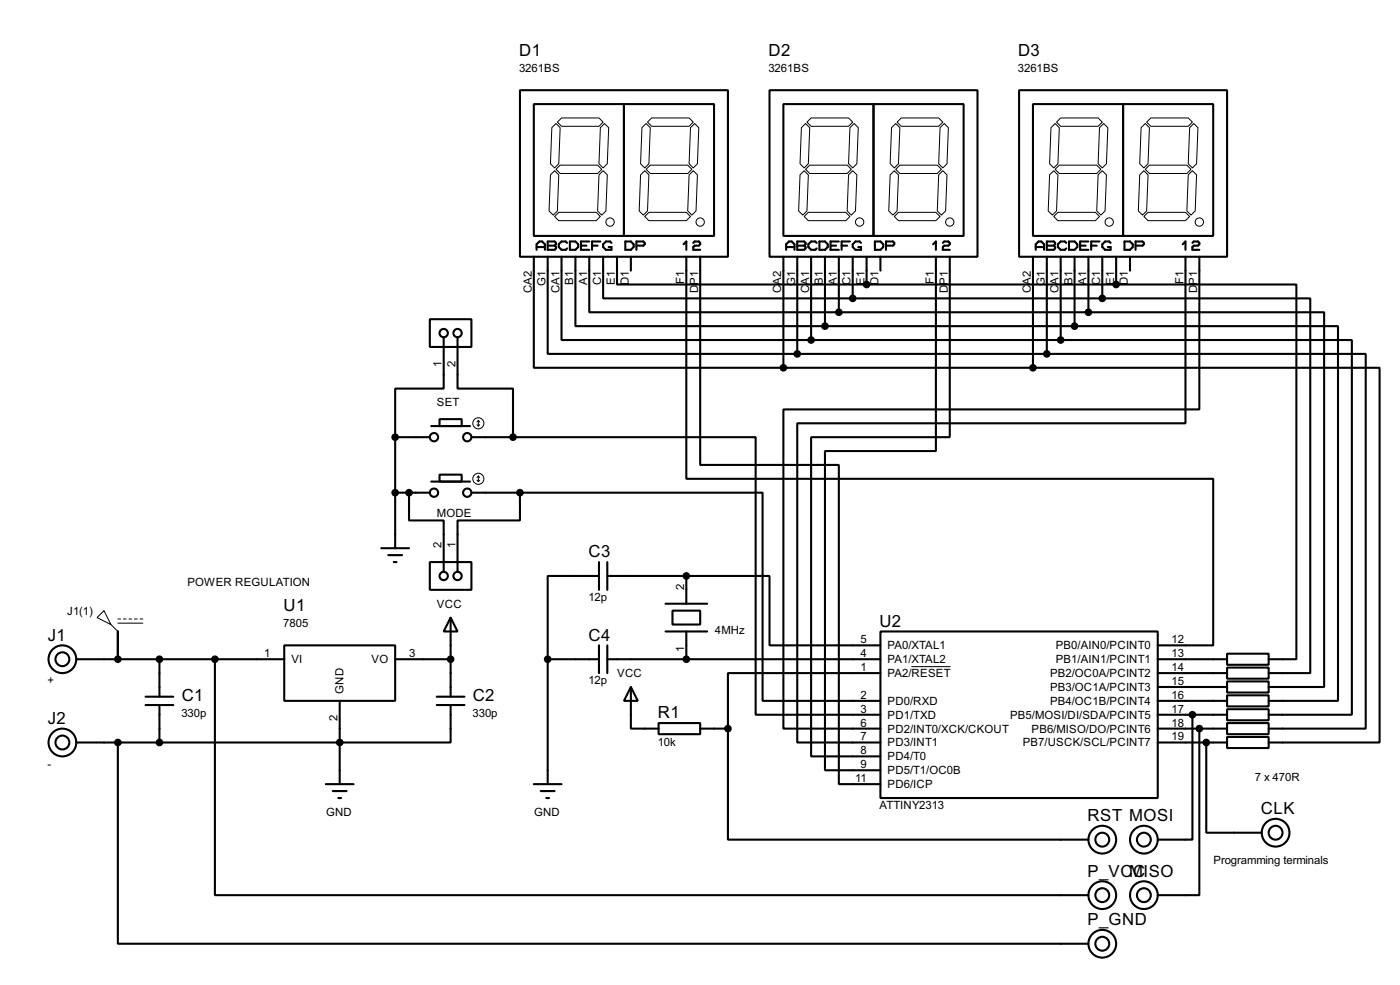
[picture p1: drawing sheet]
<svg xmlns="http://www.w3.org/2000/svg" width="256mm" height="180mm" viewBox="0 0 256 180" stroke-linecap="round" stroke-linejoin="round" font-family="sans-serif">
<g fill="none" stroke="#000" stroke-width=".38">
<path d="M95.2 16.5h38.1v30.5h-38.1zM97.8 19h16.5v24.2h-16.5zM114.3 19h16.5v24.2h-16.5zM141 16.5h38.1v30.5h-38.1zM143.5 19h16.5v24.2h-16.5zM160 19h16.5v24.2h-16.5zM186.7 16.5h38.1v30.5h-38.1zM189.2 19h16.5v24.2h-16.5zM205.7 19h16.5v24.2h-16.5zM78.7 58.4h7.7v5.1h-7.7zM97.8 47v20.3h45.7M98.3 45.7v-1l.5-.5h.5l.5 .5v1"/>
<path d="M98.3 45.2h1.5M100.3 47v17.8h45.7M100.3 44.2h1.3l.3 .2v.3l-.3 .3 .3 .2v.3l-.3 .2h-1.3zM100.3 45h1.3M102.9 47v15.2h45.7M103.9 44.4l-.3-.2h-.7l-.5 .5v.5l.5 .5h.7l.3-.2M104.4 44.2h1l.5 .5v.5l-.5 .5h-1zM105.4 47v12.7h45.7M106.4 45h1M107.9 47v10.1h45.8M107.9 44.2h-1.5v1.5h1.5M108.5 45h1"/>
<path d="M110 44.2h-1.5v1.5M110.5 47v7.6h45.7M112 44.4l-.2-.2h-.8l-.5 .5v.5l.5 .5h1v-.5h-.5M113 47v5.1h45.7M114.6 44.2h1l.5 .5v.5l-.5 .5h-1zM115.6 47v2.5M116.6 45h1.3l.2-.3v-.3l-.2-.2h-1.3v1.5M125.2 44.7l.5-.5v1.5M125.7 47v40.6h96.5v30.5h-10.1M127 44.4l.3-.2h.7l.3 .2v.3l-.3 .3h-.7l-.3 .2v.5h1.3M128.3 47v38.1h25.4v58.4h7.6M143.5 47v20.3"/>
<path d="M144 45.7v-1l.5-.5h.5l.5 .5v1M144 45.2h1.5M146 44.2h1.3l.3 .2v.3l-.3 .3 .3 .2v.3l-.3 .2h-1.3zM146 47v17.8M146 45h1.3M148.6 47v15.2M149.6 44.4l-.2-.2h-.8l-.5 .5v.5l.5 .5h.8l.2-.2M150.1 44.2h1l.5 .5v.5l-.5 .5h-1zM151.1 47v12.7M151.1 59.7h45.7M152.1 45h1.1M153.7 47v10.1"/>
<path d="M153.7 57.1h45.7M153.7 44.2h-1.6v1.5h1.6M154.2 45h1M155.7 44.2h-1.5v1.5M156.2 47v7.6M156.2 54.6h45.7M157.7 44.4l-.2-.2h-.8l-.5 .5v.5l.5 .5h1v-.5h-.5M158.7 47v5.1M158.7 52.1h45.8M160.3 44.2h1l.5 .5v.5l-.5 .5h-1zM161.3 47v2.5M162.3 45h1.3l.2-.3v-.3l-.2-.2h-1.3v1.5"/>
<path d="M170.9 44.7l.5-.5v1.5M171.4 47v35.5h-20.3v58.5h10.2M172.7 44.4l.3-.2h.7l.3 .2v.3l-.3 .3h-.7l-.3 .2v.5h1.3M174 47v33h-25.4v58.4h12.7M189.2 47v20.3M189.7 45.7v-1l.5-.5h.6l.5 .5v1M189.7 45.2h1.6M191.8 44.2h1.2l.3 .2v.3l-.3 .3 .3 .2v.3l-.3 .2h-1.2zM191.8 47v17.8M191.8 45h1.2M194.3 47v15.2M195.3 44.4l-.2-.2h-.8l-.5 .5v.5l.5 .5h.8l.2-.2"/>
<path d="M195.8 44.2h1l.6 .5v.5l-.6 .5h-1zM196.8 59.7h48.3v68.6h-12.7M196.8 47v12.7M197.9 45h1M199.4 57.1h43.2v68.6h-10.2M199.4 47v10.1M199.4 44.2h-1.5v1.5h1.5M199.9 45h1M201.4 44.2h-1.5v1.5M201.9 54.6h38.1v68.6h-7.6M201.9 47v7.6M203.5 44.4l-.3-.2h-.8l-.5 .5v.5l.5 .5h1.1v-.5h-.6"/>
<path d="M204.5 52.1h33v68.5h-5.1M204.5 47v5.1M206 44.2h1l.5 .5v.5l-.5 .5h-1zM207 47v2.5M208 45h1.3l.2-.3v-.3l-.2-.2h-1.3v1.5M216.7 44.7l.5-.5v1.5M217.2 47v30.5h-71.2v58.4h15.3M218.4 44.4l.3-.2h.8l.2 .2v.3l-.2 .3h-.8l-.3 .2v.5h1.3M219.7 47v27.9h-76.2v58.4h17.8M79 78h7.1M80.5 76.7h4.1v1.3h-4.1zM81.3 61.7v9.4h-8.9v8.9"/>
<path d="M83.8 61.7v9.4h10.2v8.9M143.5 67.3h45.7M146 64.8h45.8M148.6 62.2h45.7M189.2 67.3h63.5v68.6h-20.3M191.8 64.8h58.4v68.5h-17.8M194.3 62.2h53.3v68.6h-15.2M72.4 80v20.3M72.4 80h6.3M72.4 90.2h6.3M74.9 90.2v5h6.4v9.4M79 88.1h7.1"/>
<path d="M80.5 86.9h4.1v1.2h-4.1zM86.4 80h7.6M86.4 90.2h8.8M94 80h44.4v50.8h22.9M95.2 90.2h44.5v38.1h21.6M95.2 90.2v5h-11.4v9.4M21.6 115.6v5M52.1 118.1h20.3v10.2h-20.3zM69.8 100.3h5.1M71.1 101.6h2.6M72.1 102.9h.5M78.7 102.9h7.7v5h-7.7z"/>
<path d="M82.5 113l1.3 2.6h-2.5zM82.5 113v14.5M109.7 105.4h-9.4v15.2M109.7 102.9v5M109.7 118.1v5.1M111.3 105.4h14.4M111.3 102.9v5M111.3 118.1v5.1M121.9 115.6h7.6M121.9 110.5h7.6M123.2 111.8h5.1v2.5h-5.1zM125.7 105.4h15.3v12.7h20.3"/>
<path d="M125.7 105.4v5.1M125.7 115.6v5M161.3 115.6h50.8v30.4h-50.8zM224.8 119.6h7.6v2.1h-7.6zM14 120.6h38.1M21.6 135.9v36.8h177.8M26.7 127.5h5M26.7 129h5M29.2 120.6v6.9M29.2 129v6.9M39.4 120.6v43.2h160M62.2 128.3v15.2"/>
<path d="M72.4 120.6h10.1M80 127.5h5.1M80 129h5.1M82.5 129v6.9h-68.5M100.3 120.6h9.4M100.3 120.6v22.9M111.3 120.6h50M115.6 125.7l1.2 2.6h-2.5zM115.6 125.7v7.6h5M120.6 132.3h7.7v2.1h-7.7zM128.3 133.3h5M133.3 133.3v20.4h66.1"/>
<path d="M161.3 123.2h-28v10.1M212.1 135.9h12.7M212.1 120.6h12.7M212.1 133.3h12.7M212.1 128.3h12.7M212.1 125.7h12.7M212.1 123.2h12.7M212.1 130.8h12.7M218.4 130.8v22.9h-6.3M219.7 133.3v30.5h-7.6M221 135.9v16.5h10.1M224.8 134.9h7.6v2h-7.6z"/>
<path d="M224.8 132.3h7.6v2.1h-7.6zM224.8 129.8h7.6v2h-7.6zM224.8 127.3h7.6v2h-7.6zM224.8 124.7h7.6v2h-7.6zM224.8 122.2h7.6v2h-7.6zM59.7 143.5h5.1M61 144.8h2.5M62 146h.5M97.8 143.5h5.1M99.1 144.8h2.5M100.1 146h.5"/>
<circle cx="81.3" cy="61" r=".76"/>
<circle cx="83.8" cy="61" r=".76"/>
<circle cx="79.5" cy="90.2" r=".76"/>
<circle cx="79.5" cy="80" r=".76"/>
<circle cx="85.6" cy="90.2" r=".76"/>
<circle cx="85.6" cy="80" r=".76"/>
<circle cx="81.3" cy="105.4" r=".76"/>
<circle cx="83.8" cy="105.4" r=".76"/>
<circle cx="11.4" cy="135.9" r="2.54"/>
<circle cx="11.4" cy="120.7" r="2.54"/>
<circle cx="11.4" cy="135.9" r="1.27"/>
<circle cx="11.4" cy="120.7" r="1.27"/>
<circle cx="201.9" cy="153.7" r="2.54"/>
<circle cx="201.9" cy="153.7" r="1.27"/>
<circle cx="209.5" cy="153.7" r="2.54"/>
<circle cx="209.5" cy="153.7" r="1.27"/>
<circle cx="233.7" cy="152.4" r="2.54"/>
<circle cx="233.7" cy="152.4" r="1.27"/>
<circle cx="201.9" cy="172.7" r="2.54"/>
<circle cx="201.9" cy="163.8" r="2.54"/>
<circle cx="201.9" cy="163.8" r="1.27"/>
<circle cx="201.9" cy="172.7" r="1.27"/>
<circle cx="209.5" cy="163.8" r="2.54"/>
<circle cx="209.5" cy="163.8" r="1.27"/>
</g>
<g fill="none" stroke="#000" stroke-width=".18">
<path d="M100.8 32l.8-.8 .8 .8-.3 6.6-.8 .8-.7-.8zM101.1 23.4l.8-.8 .7 .8-.2 6.6-.8 .7-.8-.7zM102.1 22.4l.8-.8h6.8l.8 .8-.8 .7h-6.8zM102.4 38.9h6.8l.8 .7-.8 .8h-6.8l-.8-.8zM102.6 30.2h6.9l.7 .8-.7 .7h-6.9l-.7-.7zM109.7 32l.8-.8 .8 .8-.3 6.6-.8 .8-.7-.8zM110 23.4l.7-.8 .8 .8-.2 6.6-.8 .7-.8-.7zM117.3 32l.8-.8 .8 .8-.3 6.6-.7 .8-.8-.8zM117.6 23.4l.8-.8 .7 .8-.2 6.6-.8 .7-.8-.7zM118.6 22.4l.8-.8h6.8l.8 .8-.8 .7h-6.8zM118.9 38.9h6.8l.8 .7-.8 .8h-6.8l-.8-.8zM119.1 30.2h6.9l.7 .8-.7 .7h-6.9l-.7-.7z"/>
<path d="M126.2 32l.8-.8 .8 .8-.3 6.6-.8 .8-.7-.8zM126.5 23.4l.8-.8 .7 .8-.2 6.6-.8 .7-.8-.7zM146.6 32l.7-.8 .8 .8-.3 6.6-.7 .8-.8-.8zM147.3 39.6l.8-.7h6.8l.8 .7-.8 .8h-6.8zM147.6 31l.7-.8h6.9l.8 .8-.8 .7h-6.9zM147.6 22.6l.7 .8-.2 6.6-.8 .7-.7-.7 .2-6.6zM147.8 22.4l.8-.8h6.8l.8 .8-.8 .7h-6.8zM155.4 32l.8-.8 .8 .8-.3 6.6-.7 .8-.8-.8zM156.5 22.6l.7 .8-.2 6.6-.8 .7-.8-.7 .3-6.6zM163.1 32l.7-.8 .8 .8-.3 6.6-.7 .8-.8-.8zM163.8 39.6l.8-.7h6.8l.8 .7-.8 .8h-6.8zM164.1 31l.7-.8h6.9l.8 .8-.8 .7h-6.9z"/>
<path d="M164.1 22.6l.7 .8-.2 6.6-.8 .7-.7-.7 .2-6.6zM164.3 22.4l.8-.8h6.9l.7 .8-.7 .7h-6.9zM172 32l.7-.8 .8 .8-.3 6.6-.7 .8-.8-.8zM173 22.6l.7 .8-.2 6.6-.8 .7-.7-.7 .2-6.6zM192.3 32l.7-.8 .8 .8-.3 6.6-.7 .8-.8-.8zM193 39.6l.8-.7h6.9l.7 .7-.7 .8h-6.9zM193.3 31l.8-.8h6.8l.8 .8-.8 .7h-6.8zM193.3 22.6l.8 .8-.3 6.6-.8 .7-.7-.7 .2-6.6zM193.5 22.4l.8-.8h6.9l.7 .8-.7 .7h-6.9zM201.2 32l.7-.8 .8 .8-.3 6.6-.7 .8-.8-.8zM201.4 23.4l.8-.8 .7 .8-.2 6.6-.8 .7-.7-.7zM208.8 32l.7-.8 .8 .8-.2 6.6-.8 .8-.8-.8z"/>
<path d="M209 23.4l.8-.8 .8 .8-.3 6.6-.8 .7-.7-.7zM209.8 31l.8-.8h6.8l.8 .8-.8 .7h-6.8zM210.1 22.4l.7-.8h6.9l.7 .8-.7 .7h-6.9zM210.3 38.9h6.9l.7 .7-.7 .8h-6.9l-.8-.8zM217.7 32l.7-.8 .8 .8-.3 6.6-.7 .8-.8-.8zM217.9 23.4l.8-.8 .8 .8-.3 6.6-.8 .7-.7-.7zM87.4 77.7l.2 .3M87.6 77v1M87.6 77l-.2 .2M87.6 77l.3 .2M87.9 77.7l-.3 .3M87.4 87.9l.2 .2"/>
<path d="M87.6 87.1v1M87.6 87.1l-.2 .3M87.6 87.1l.3 .3M87.9 87.9l-.3 .2M17.8 113l1.2-1.2 1.3 2.5zM20.3 114.3l1.3 1.3M21.6 113.3h.5M21.6 114h4.6M22.6 113.3h.5M23.6 113.3h.5M24.6 113.3h.5M25.7 113.3h.5"/>
<path d="M167 122h7.1"/>
<circle cx="111.8" cy="40.6" r=".76"/>
<circle cx="128.3" cy="40.6" r=".76"/>
<circle cx="157.5" cy="40.6" r=".76"/>
<circle cx="174" cy="40.6" r=".76"/>
<circle cx="203.2" cy="40.6" r=".76"/>
<circle cx="219.7" cy="40.6" r=".76"/>
<circle cx="87.6" cy="77.5" r="1.02"/>
<circle cx="87.6" cy="87.6" r="1.02"/>
</g>
<g fill="#000" stroke="#000" stroke-width=".38">
<circle cx="151.1" cy="59.7" r=".51"/>
<circle cx="153.7" cy="57.1" r=".51"/>
<circle cx="156.2" cy="54.6" r=".51"/>
<circle cx="158.7" cy="52.1" r=".51"/>
<circle cx="196.8" cy="59.7" r=".51"/>
<circle cx="199.4" cy="57.1" r=".51"/>
<circle cx="201.9" cy="54.6" r=".51"/>
<circle cx="204.5" cy="52.1" r=".51"/>
<circle cx="143.5" cy="67.3" r=".51"/>
<circle cx="146" cy="64.8" r=".51"/>
<circle cx="148.6" cy="62.2" r=".51"/>
<circle cx="189.2" cy="67.3" r=".51"/>
<circle cx="191.8" cy="64.8" r=".51"/>
<circle cx="194.3" cy="62.2" r=".51"/>
<circle cx="72.4" cy="90.2" r=".51"/>
<circle cx="72.4" cy="80" r=".51"/>
<circle cx="74.9" cy="90.2" r=".51"/>
<circle cx="94" cy="80" r=".51"/>
<circle cx="95.2" cy="90.2" r=".51"/>
<circle cx="125.7" cy="105.4" r=".51"/>
<circle cx="21.6" cy="135.9" r=".51"/>
<circle cx="21.6" cy="120.6" r=".51"/>
<circle cx="29.2" cy="120.6" r=".51"/>
<circle cx="29.2" cy="135.9" r=".51"/>
<circle cx="39.4" cy="120.6" r=".51"/>
<circle cx="62.2" cy="135.9" r=".51"/>
<circle cx="82.5" cy="120.6" r=".51"/>
<circle cx="100.3" cy="120.6" r=".51"/>
<circle cx="125.7" cy="120.6" r=".51"/>
<circle cx="133.3" cy="133.3" r=".51"/>
<circle cx="218.4" cy="130.8" r=".51"/>
<circle cx="219.7" cy="133.3" r=".51"/>
<circle cx="221" cy="135.9" r=".51"/>
</g>
<g font-size="3.4">
<text x="95.1" y="10.2">D1</text>
<text x="140.8" y="10.2">D2</text>
<text x="186.5" y="10.2">D3</text>
<text x="107.8" y="102">C3</text>
<text x="52" y="111.8">U1</text>
<text x="8.8" y="117.3">J1</text>
<text x="107.8" y="117.3">C4</text>
<text x="161.1" y="114.7">U2</text>
<text x="33.3" y="128.3">C1</text>
<text x="86.6" y="128.3">C2</text>
<text x="120.5" y="131.5">R1</text>
<text x="8.8" y="132.5">J2</text>
<text x="231" y="149">CLK</text>
<text x="199.2" y="150.3">RST MOSI</text>
<text x="199.2" y="160.4">P_VCMISO</text>
<text x="207.6" y="160.4">C</text>
<text x="199.2" y="169.3">P_GND</text>
</g>
<g font-size="2.3">
<text x="95.1" y="13.2">3261BS</text>
<text x="140.8" y="13.2">3261BS</text>
<text x="186.5" y="13.2">3261BS</text>
<text x="97.4" y="53.6" transform="rotate(-90 97.4 53.6)">CA2</text>
<text x="99.9" y="52.3" transform="rotate(-90 99.9 52.3)">G1</text>
<text x="102.5" y="53.6" transform="rotate(-90 102.5 53.6)">CA1</text>
<text x="105" y="52.1" transform="rotate(-90 105 52.1)">B1</text>
<text x="107.6" y="52.1" transform="rotate(-90 107.6 52.1)">A1</text>
<text x="110.1" y="52.2" transform="rotate(-90 110.1 52.2)">C1</text>
<text x="112.6" y="52.1" transform="rotate(-90 112.6 52.1)">E1</text>
<text x="115.2" y="52.2" transform="rotate(-90 115.2 52.2)">D1</text>
<text x="125.3" y="51.9" transform="rotate(-90 125.3 51.9)">F1</text>
<text x="127.9" y="53.6" transform="rotate(-90 127.9 53.6)">DP1</text>
<text x="143.1" y="53.6" transform="rotate(-90 143.1 53.6)">CA2</text>
<text x="145.7" y="52.3" transform="rotate(-90 145.7 52.3)">G1</text>
<text x="148.2" y="53.6" transform="rotate(-90 148.2 53.6)">CA1</text>
<text x="150.7" y="52.1" transform="rotate(-90 150.7 52.1)">B1</text>
<text x="153.3" y="52.1" transform="rotate(-90 153.3 52.1)">A1</text>
<text x="155.8" y="52.2" transform="rotate(-90 155.8 52.2)">C1</text>
<text x="158.4" y="52.1" transform="rotate(-90 158.4 52.1)">E1</text>
<text x="160.9" y="52.2" transform="rotate(-90 160.9 52.2)">D1</text>
<text x="171.1" y="51.9" transform="rotate(-90 171.1 51.9)">F1</text>
<text x="173.6" y="53.6" transform="rotate(-90 173.6 53.6)">DP1</text>
<text x="188.8" y="53.6" transform="rotate(-90 188.8 53.6)">CA2</text>
<text x="191.4" y="52.3" transform="rotate(-90 191.4 52.3)">G1</text>
<text x="193.9" y="53.6" transform="rotate(-90 193.9 53.6)">CA1</text>
<text x="196.5" y="52.1" transform="rotate(-90 196.5 52.1)">B1</text>
<text x="199" y="52.1" transform="rotate(-90 199 52.1)">A1</text>
<text x="201.5" y="52.2" transform="rotate(-90 201.5 52.2)">C1</text>
<text x="204.1" y="52.1" transform="rotate(-90 204.1 52.1)">E1</text>
<text x="206.6" y="52.2" transform="rotate(-90 206.6 52.2)">D1</text>
<text x="216.8" y="51.9" transform="rotate(-90 216.8 51.9)">F1</text>
<text x="219.3" y="53.6" transform="rotate(-90 219.3 53.6)">DP1</text>
<text x="80.9" y="67.2" transform="rotate(-90 80.9 67.2)">1</text>
<text x="83.4" y="67.2" transform="rotate(-90 83.4 67.2)">2</text>
<text x="80" y="74.3">SET</text>
<text x="80" y="94.6">MODE</text>
<text x="80.9" y="100.3" transform="rotate(-90 80.9 100.3)">2</text>
<text x="83.4" y="100.3" transform="rotate(-90 83.4 100.3)">1</text>
<text x="34.3" y="107.3">POWER REGULATION</text>
<text x="125.3" y="108" transform="rotate(-90 125.3 108)">2</text>
<text x="12.3" y="112.5">J1(1)</text>
<text x="80" y="111.2">VCC</text>
<text x="107.8" y="110">12p</text>
<text x="51.9" y="114.7">7805</text>
<text x="125.3" y="119.3" transform="rotate(-90 125.3 119.3)">1</text>
<text x="131" y="116">4MHz</text>
<text x="157.6" y="117.7">5</text>
<text x="162.6" y="118.8">PA0/XTAL1</text>
<text x="193.4" y="118.8">PB0/AIN0/PCINT0</text>
<text x="214.6" y="117.7">12</text>
<text x="8.7" y="125.3">+</text>
<text x="48.4" y="120.3">1</text>
<text x="53.4" y="121.4">VI</text>
<text x="68.1" y="121.4">VO</text>
<text x="74.9" y="120.3">3</text>
<text x="107.8" y="125.3">12p</text>
<text x="113.1" y="123.9">VCC</text>
<text x="157.6" y="122.8">1</text>
<text x="157.6" y="120.3">4</text>
<text x="162.6" y="123.9">PA2/RESET</text>
<text x="162.6" y="121.4">PA1/XTAL2</text>
<text x="192.4" y="123.9">PB2/OC0A/PCINT2</text>
<text x="193.4" y="121.4">PB1/AIN1/PCINT1</text>
<text x="214.6" y="125.3">15</text>
<text x="214.6" y="122.8">14</text>
<text x="214.6" y="120.3">13</text>
<text x="33.2" y="131.2">330p</text>
<text x="61.8" y="132" transform="rotate(-90 61.8 132)">2</text>
<text x="62.9" y="127" transform="rotate(-90 62.9 127)">GND</text>
<text x="86.6" y="131.2">330p</text>
<text x="157.6" y="127.9">2</text>
<text x="157.6" y="130.4">3</text>
<text x="162.6" y="129">PD0/RXD</text>
<text x="162.6" y="131.5">PD1/TXD</text>
<text x="185" y="131.5">PB5/MOSI/DI/SDA/PCINT5</text>
<text x="192.4" y="129">PB4/OC1B/PCINT4</text>
<text x="192.4" y="126.4">PB3/OC1A/PCINT3</text>
<text x="214.6" y="130.4">17</text>
<text x="214.6" y="127.9">16</text>
<text x="120.5" y="136.4">10k</text>
<text x="157.6" y="135.5">7</text>
<text x="157.6" y="133">6</text>
<text x="162.6" y="136.6">PD3/INT1</text>
<text x="162.6" y="134.1">PD2/INT0/XCK/CKOUT</text>
<text x="187.4" y="136.6">PB7/USCK/SCL/PCINT7</text>
<text x="189" y="134.1">PB6/MISO/DO/PCINT6</text>
<text x="214.6" y="133">18</text>
<text x="214.6" y="135.5">19</text>
<text x="8.7" y="140.5">-</text>
<text x="156.6" y="143.1">11</text>
<text x="157.6" y="138">8</text>
<text x="157.6" y="140.6">9</text>
<text x="162.6" y="139.1">PD4/T0</text>
<text x="162.6" y="141.7">PD5/T1/OC0B</text>
<text x="229.9" y="142.9">7 x 470R</text>
<text x="59.7" y="149.3">GND</text>
<text x="97.8" y="149.3">GND</text>
<text x="161.1" y="148.1">ATTINY2313</text>
<text x="162.6" y="144.2">PD6/ICP</text>
<text x="222.3" y="158.1">Programming terminals</text>
</g>
</svg>
